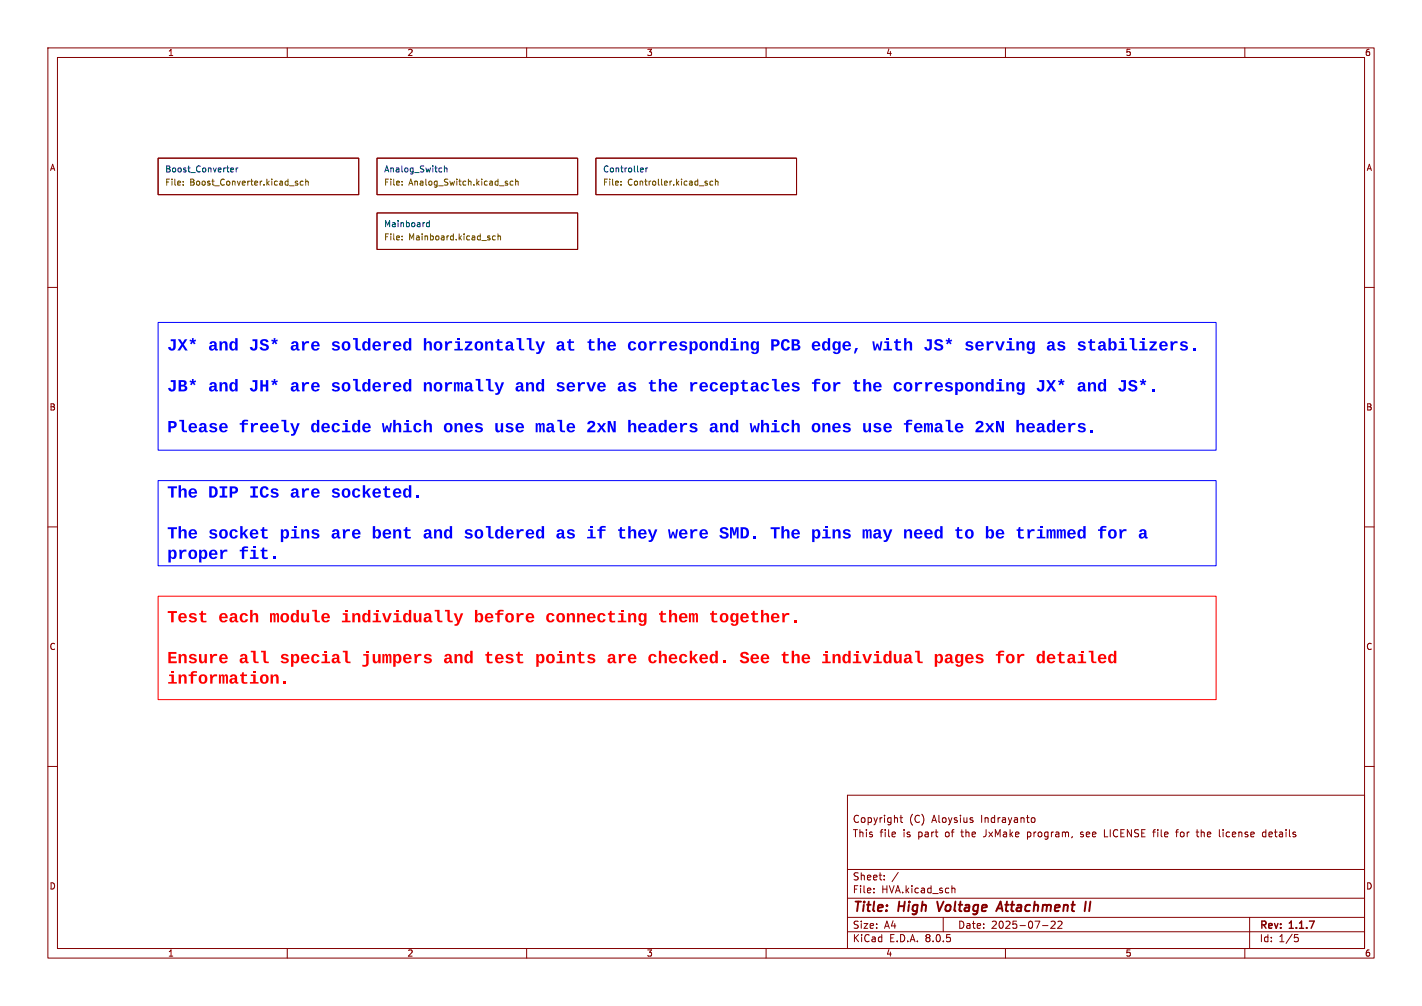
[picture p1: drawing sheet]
<svg xmlns="http://www.w3.org/2000/svg" width="297mm" height="210mm" viewBox="0 0 297 210" stroke-linecap="round" stroke-linejoin="round" font-family="sans-serif">
<g fill="none" stroke="#840000" stroke-width=".21">
<path d="M10 10h277v190h-277zM12 12h273v186h-273zM60 10v2M110 10v2M160 10v2M210 10v2M260 10v2M33 33h41.9v7.6h-41.9zM78.7 33h41.9v7.6h-41.9zM124.5 33h41.9v7.6h-41.9zM10 60h2M78.7 44.5h41.9v7.6h-41.9z"/>
<path d="M285 60h2M10 110h2M285 110h2M10 160h2M285 160h2M177 166h108v32h-108zM188 170.7h.5M188.2 170.2v1.3l.3 .2M203 171.2l.2 .2-.2 .3M203 170.7l.2 .1M214.6 173.7v1.5M214.6 174.6l.1 .1"/>
<path d="M214.7 173.7l-.1 .1M215.5 170.8l.4-.1 .3 .3-.2 .6h-.5M225.7 174.6l.4 .1M225.9 173.7l-.2 .2 .2 .3M230.7 173.2v1.5h.7M240.7 173.7h.6M241.3 173.2l-.3 .1M245.5 173.7h.6M246.1 173.2l-.4 .2v1.3M249.8 173.7h.6M250.1 174.6l.3 .1M255.5 173.2v.1"/>
<path d="M255.5 173.7v1M264.4 173.8l-.4-.1-.3 .3 .1 .6h.6M264.4 173.2v1.5M60 198v2M110 198v2M160 198v2M177 194.5h108M177 191.5h108M177 187.5h108M177 181.5h108M182.5 186.3v.1M182.5 185.5v.1"/>
<path d="M184.7 183.6v.1M184.7 182.8v.1M187.6 182.1l-1.3 2M197 191.5v3M198.8 185.5l.2-.1 .4 .1 .1 .9M210 198v2M217.7 193.2h1.2M219.5 192.4l.6-.1 .3 .4-.9 1.1h.9M221 192.4l.5-.1 .3 .4-.9 1.1h.9M260 198v2M261 191.5v6.5M270.4 195.1h.7"/>
<path d="M270.5 195.7h.4l.3 .3-.2 .5-.5 .1"/>
</g>
<path d="M195.7 188.2l.5 2M208.1 190.2l.9-2 .4 2M208.3 189.6h1M226.8 188.2l-.3 2M227.7 188.2l-.2 2" fill="none" stroke="#840000" stroke-width=".4"/>
<path d="M48.2 35.1h.4l.2 .3-.6 .1M48.2 35.8h.5M49.3 35.1v.8M49.7 35.1l-.4 .2M92.8 34.6v1.3M92.8 35.2l.5-.1 .1 .8M133.9 35.1h.4l.1 .3-.6 .1M134.3 35.8l-.4 .1M134.9 35.1v.8M135.3 35.1l-.4 .2M89.7 46.1v1.2M89.7 46.5h-.4l-.2 .2 .1 .6h.5" fill="none" stroke="#006464" stroke-width=".21"/>
<g fill="none" stroke="#725600" stroke-width=".21">
<path d="M38.3 38.5v.2M38.3 37.9v.1M61.7 38.2l.5 .1v.2l-.2 .2-.3-.1M61.7 37.9h.5M63.3 37.9l-.4-.1-.2 .3 .1 .5h.5M63.8 37.9h.5l.1 .8M63.8 37.4v1.3M84 38.5v.2M84 37.9v.1M105.9 38.2l.2 .2-.2 .3M105.9 37.8l.1 .1M107.1 37.9l-.3-.1-.3 .3 .2 .5h.4"/>
<path d="M107.7 37.9h.5v.8M107.7 37.4v1.3M129.7 38.5v.2M129.7 37.9v.1M147.4 38.2l.3 .1 .1 .2-.4 .2M147.4 37.8l.3 .1M148.9 37.9l-.4-.1-.2 .3 .1 .5h.5M149.4 37.9h.5l.1 .8M149.4 37.4v1.3M84 49.3v.1M84 50v.1M103.5 49.3l-.4-.1-.2 .3 .1 .5h.5"/>
<path d="M104 49.4l.5-.1v.8M104 48.8v1.3"/>
</g>
<path d="M33 124.5h221v21.6h-221z" fill="none" stroke="#f00" stroke-width=".21"/>
<g fill="#f00">
<path d="M90.8 127.3h1v2.1l.6 .2v.3h-.6a.56 .56 0 0 1-.5-.6v-1.6h-.5z"/>
<path d="M92.9 127.3h1v2.1l.6 .2v.3h-.6a.56 .56 0 0 1-.5-.6v-1.6h-.5z"/>
<path d="M94.7 128h.6l.5 1.5 .4-1.5h.6l-1.1 2.5-.3 .1h-.5v-.3a.45 .45 0 0 0 .6-.4z"/>
<path d="M110.1 128.2a.92 .92 0 0 1 1-.1 .92 .92 0 0 1 .5 1h-1.3a.43 .43 0 0 0 .3 .5 .43 .43 0 0 0 .5-.2h.5a.94 .94 0 0 1-1.2 .5 .94 .94 0 0 1-.6-1.1h1.3a.41 .41 0 0 0-.4-.5 .41 .41 0 0 0-.4 .5h-.5z"/>
<path d="M133.6 128.1a.62 .62 0 0 1 .9 .2l.1-.3h.4v1.8a.86 .86 0 0 1-.7 .9 .86 .86 0 0 1-.9-.5l.5-.1a.38 .38 0 0 0 .5 .2 .38 .38 0 0 0 .1-.5v-.2a.69 .69 0 0 1-.9 .2 .69 .69 0 0 1-.3-.9h.5a.42 .42 0 0 0 .4 .7 .42 .42 0 0 0 .3-.7 .42 .42 0 0 0-.3-.6 .42 .42 0 0 0-.4 .6h-.5z"/>
<path d="M163.3 128h.5l.1 .4 .3-.4h.7v.4a.68 .68 0 0 0-1 .7v.8h-.5z"/>
<path d="M165.9 129.4h.5v.5h-.5z"/>
<path d="M54.5 135.9h1v2.1l.6 .1v.3h-.6a.56 .56 0 0 1-.5-.6v-1.6h-.5z"/>
<path d="M71.6 135.9h1v2.1l.6 .1v.3h-.6a.56 .56 0 0 1-.5-.6v-1.6h-.5z"/>
<path d="M108.2 136.1h.3v.4h.7v.4h-.7v.9a.47 .47 0 0 0 .8 .3v.3l-.5 .1a.59 .59 0 0 1-.7-.6v-1h-.3v-.4h.3z"/>
<path d="M122.8 136.7l.5-.2h.5l.4 .2 .1 .3-.4 .1-.3-.3a.27 .27 0 0 0-.3 0 .27 .27 0 0 0-.1 .4h.1a.71 .71 0 0 1 .8 .3 .71 .71 0 0 1 0 .8l-.6 .2a.77 .77 0 0 1-.9-.5l.5-.1 .2 .2a.32 .32 0 0 0 .4 .1 .32 .32 0 0 0 .1-.4l-.8-.3a.52 .52 0 0 1-.2-.8z"/>
<path d="M151 137.9h.5v.5h-.5z"/>
<path d="M189 136.7l.6-.2a.64 .64 0 0 1 .8 .7v.8l.2 .2v.2a.41 .41 0 0 1-.7-.3 .6 .6 0 0 1-.6 .4 .6 .6 0 0 1-.5-.6h.5a.34 .34 0 0 0 .4 .1 .34 .34 0 0 0 .2-.4h-.5l-.1 .3h-.5a.6 .6 0 0 1 .7-.6h.4a.29 .29 0 0 0-.1-.5 .29 .29 0 0 0-.4 .3h-.5z"/>
<path d="M191.1 135.9h1v2.1l.6 .1v.3h-.6a.56 .56 0 0 1-.5-.6v-1.6h-.5z"/>
<path d="M212.4 136.5h.5l.1 .4 .3-.4h.6v.4a.68 .68 0 0 0-.9 .8v.7h-.5z"/>
<path d="M229.6 136.7a.92 .92 0 0 1 1.1-.1 .92 .92 0 0 1 .4 1h-1.3a.43 .43 0 0 0 .3 .5 .43 .43 0 0 0 .5-.2l.5 .1a.94 .94 0 0 1-1.2 .4 .94 .94 0 0 1-.6-1.1h1.3a.41 .41 0 0 0-.4-.5 .41 .41 0 0 0-.4 .5h-.5z"/>
<path d="M231.7 136.7a.61 .61 0 0 1 1 .1v-.9h.4l.1 2.5h-.5v-.3a.7 .7 0 0 1-1 .3 .7 .7 0 0 1-.3-.9h.5a.43 .43 0 0 0 .4 .6 .43 .43 0 0 0 .4-.6 .39 .39 0 0 0-.2-.6 .39 .39 0 0 0-.5 .2l-.1 .4h-.5z"/>
<path d="M56.5 140.8h.5v.4a.62 .62 0 0 1 .7-.4 .62 .62 0 0 1 .5 .7v1.2h-.5v-1.1a.38 .38 0 0 0-.4-.5 .38 .38 0 0 0-.3 .6v1h-.5z"/>
<path d="M59.2 142.2h.5v.5h-.5z"/>
</g>
<path d="M33 100.3h221v17.8h-221z" fill="none" stroke="#00f" stroke-width=".21"/>
<g fill="#00f">
<path d="M87 103.4h.5v.5h-.5z"/>
<path d="M54.9 110h.3v.5h.7v.3h-.7v1a.47 .47 0 0 0 .7 .3v.3h-.4a.59 .59 0 0 1-.8-.6v-1h-.3v-.3h.3z"/>
<path d="M112.2 110.6a.61 .61 0 0 1 1 .2l-.1-1h.5l.1 2.6h-.5v-.3a.7 .7 0 0 1-1 .2 .7 .7 0 0 1-.3-.8h.5a.43 .43 0 0 0 .4 .6 .43 .43 0 0 0 .4-.7 .39 .39 0 0 0-.2-.5 .39 .39 0 0 0-.5 .2l-.1 .4h-.5z"/>
<path d="M124.8 110.5h.4a.86 .86 0 0 1 1.3-.7v.4l-.1-.1a.44 .44 0 0 0-.7 .4h.8v.3h-.8v1.6h-.5v-1.6h-.4z"/>
<path d="M135.3 110.5h.5l.5 1.5 .5-1.5h.5l-1 2.5-.3 .1h-.5v-.3a.45 .45 0 0 0 .6-.4z"/>
<path d="M233.7 110.5h.5l.1 .4 .3-.4h.7v.4a.68 .68 0 0 0-1 .7v.8h-.5z"/>
<path d="M45.9 114.8h.5l.1 .4 .3-.4h.7v.4a.68 .68 0 0 0-1 .7v.8h-.5z"/>
<path d="M54.9 114.3h.3v.5h.7v.3h-.7v1a.47 .47 0 0 0 .7 .2v.4h-.4a.59 .59 0 0 1-.8-.6v-1h-.3v-.3h.3z"/>
<path d="M57.1 116.2h.5v.5h-.5z"/>
</g>
<path d="M33 67.3h221v26.7h-221z" fill="none" stroke="#00f" stroke-width=".21"/>
<g fill="#00f">
<path d="M84.4 71.4a.61 .61 0 0 1 1 .2v-1h.5v2.6h-.5v-.3a.7 .7 0 0 1-.9 .2 .7 .7 0 0 1-.3-.9h.5a.43 .43 0 0 0 .4 .7 .43 .43 0 0 0 .3-.7 .39 .39 0 0 0-.1-.6 .39 .39 0 0 0-.6 .2v.4h-.5z"/>
<path d="M107.9 70.6h1v2.1l.6 .1v.4h-.6a.56 .56 0 0 1-.5-.7v-1.6h-.5z"/>
<path d="M110 70.6h1v2.1l.6 .1v.4h-.6a.56 .56 0 0 1-.5-.7v-1.6h-.5z"/>
<path d="M111.8 71.3h.5l.5 1.5 .5-1.5h.5l-1 2.4-.3 .2h-.5v-.4a.45 .45 0 0 0 .6-.4z"/>
<path d="M157.1 71.4a.62 .62 0 0 1 .9 .2v-.3h.5v1.8a.86 .86 0 0 1-.7 .8 .86 .86 0 0 1-.9-.5h.5a.38 .38 0 0 0 .5 .1 .38 .38 0 0 0 .1-.5v-.2a.69 .69 0 0 1-.9 .3 .69 .69 0 0 1-.3-.9h.5a.42 .42 0 0 0 .4 .6 .42 .42 0 0 0 .3-.6 .42 .42 0 0 0-.4-.6 .42 .42 0 0 0-.3 .6h-.5z"/>
<path d="M188.8 70.6h.5v1a.62 .62 0 0 1 .8-.4 .62 .62 0 0 1 .4 .8v1.2h-.5v-1.1a.37 .37 0 0 0-.4-.5 .37 .37 0 0 0-.3 .5v1.1h-.5z"/>
<path d="M214.7 71.4a.62 .62 0 0 1 .9 .2l.1-.3h.4v1.8a.86 .86 0 0 1-.7 .8 .86 .86 0 0 1-.9-.5h.5a.38 .38 0 0 0 .5 .1 .38 .38 0 0 0 .1-.5v-.2a.69 .69 0 0 1-.9 .3 .69 .69 0 0 1-.3-.9h.5a.42 .42 0 0 0 .4 .6 .42 .42 0 0 0 .3-.6 .42 .42 0 0 0-.3-.6 .42 .42 0 0 0-.4 .6h-.5z"/>
<path d="M244.4 71.3h.5l.1 .4 .3-.4 .7-.1v.5a.68 .68 0 0 0-1 .7v.8h-.5z"/>
<path d="M246.6 71.4l.5-.2h.5l.3 .2 .2 .3-.5 .1-.2-.2a.27 .27 0 0 0-.3-.1 .27 .27 0 0 0-.1 .4h.1a.71 .71 0 0 1 .8 .3 .71 .71 0 0 1 0 .8l-.6 .2a.77 .77 0 0 1-.9-.5l.4-.1 .3 .3a.32 .32 0 0 0 .4 0 .32 .32 0 0 0 .1-.4l-.8-.2a.52 .52 0 0 1-.2-.9z"/>
<path d="M249.2 72.6h.5v.6h-.5z"/>
<path d="M84.4 79.9a.61 .61 0 0 1 1 .2v-1h.5v2.6h-.5v-.3a.7 .7 0 0 1-.9 .2 .7 .7 0 0 1-.3-.9h.5a.43 .43 0 0 0 .4 .7 .43 .43 0 0 0 .3-.7 .39 .39 0 0 0-.1-.5 .39 .39 0 0 0-.6 .2v.3h-.5z"/>
<path d="M103.3 79.8h.5l.5 1.5 .5-1.5h.5l-1 2.4-.3 .2h-.5v-.3a.45 .45 0 0 0 .6-.4z"/>
<path d="M125 80a.92 .92 0 0 1 1.1-.1 .92 .92 0 0 1 .4 1h-1.3a.43 .43 0 0 0 .3 .5 .43 .43 0 0 0 .5-.2h.5a.94 .94 0 0 1-1.2 .5 .94 .94 0 0 1-.6-1.2h1.4a.41 .41 0 0 0-.4-.4 .41 .41 0 0 0-.5 .4h-.5z"/>
<path d="M163.4 80a.92 .92 0 0 1 1.1-.1 .92 .92 0 0 1 .4 1h-1.2a.43 .43 0 0 0 .2 .5 .43 .43 0 0 0 .6-.2h.4a.94 .94 0 0 1-1.2 .5 .94 .94 0 0 1-.5-1.2h1.3a.41 .41 0 0 0-.4-.4 .41 .41 0 0 0-.4 .4h-.5z"/>
<path d="M165.5 80l.5-.2h.5l.3 .2 .2 .3h-.4l-.3-.2a.27 .27 0 0 0-.3 0 .27 .27 0 0 0-.1 .3l.1 .1a.71 .71 0 0 1 .8 .2 .71 .71 0 0 1 0 .9l-.6 .1a.77 .77 0 0 1-.9-.5h.4l.3 .2a.32 .32 0 0 0 .4 0 .32 .32 0 0 0 .1-.4l-.8-.2a.52 .52 0 0 1-.2-.8z"/>
<path d="M174 79.8h.5v.4l.4-.4h.6v.4a.68 .68 0 0 0-.9 .7v.8h-.5z"/>
<path d="M212.5 79.9a.62 .62 0 0 1 1 .2v-.3h.5v1.8a.86 .86 0 0 1-.7 .8 .86 .86 0 0 1-1-.4l.5-.1a.38 .38 0 0 0 .6 .2 .38 .38 0 0 0 .1-.6v-.1a.69 .69 0 0 1-.9 .2 .69 .69 0 0 1-.3-.9h.5a.42 .42 0 0 0 .4 .7 .42 .42 0 0 0 .3-.7 .42 .42 0 0 0-.4-.6 .42 .42 0 0 0-.3 .6h-.5z"/>
<path d="M240.6 81.2h.5v.5h-.5z"/>
<path d="M46 88.5a.92 .92 0 0 1 1.1-.1 .92 .92 0 0 1 .5 1h-1.3a.43 .43 0 0 0 .2 .5 .43 .43 0 0 0 .6-.2l.4 .1a.94 .94 0 0 1-1.1 .4 .94 .94 0 0 1-.6-1.1h1.3a.41 .41 0 0 0-.4-.5 .41 .41 0 0 0-.4 .5h-.5z"/>
<path d="M60.6 88.3h.5l.5 1.5 .5-1.5h.5l-1 2.5-.3 .2h-.5v-.4a.45 .45 0 0 0 .6-.4z"/>
<path d="M75.9 88.5a.92 .92 0 0 1 1.1-.1 .92 .92 0 0 1 .4 1h-1.2a.43 .43 0 0 0 .2 .5 .43 .43 0 0 0 .6-.2l.4 .1a.94 .94 0 0 1-1.2 .4 .94 .94 0 0 1-.5-1.1h1.3a.41 .41 0 0 0-.4-.5 .41 .41 0 0 0-.4 .5h-.5z"/>
<path d="M144.2 88.5l.4-.2h.5l.4 .2 .1 .3h-.4l-.2-.2a.27 .27 0 0 0-.4 0 .27 .27 0 0 0 0 .3l.1 .1a.71 .71 0 0 1 .8 .3 .71 .71 0 0 1 0 .8l-.7 .2a.77 .77 0 0 1-.8-.5l.4-.1 .3 .2a.32 .32 0 0 0 .4 .1 .32 .32 0 0 0 .1-.4l-.9-.3a.52 .52 0 0 1-.1-.8z"/>
<path d="M199.7 88.5a.92 .92 0 0 1 1.1-.1 .92 .92 0 0 1 .4 1h-1.3a.43 .43 0 0 0 .3 .5 .43 .43 0 0 0 .5-.2l.5 .1a.94 .94 0 0 1-1.2 .4 .94 .94 0 0 1-.6-1.1h1.3a.41 .41 0 0 0-.4-.5 .41 .41 0 0 0-.4 .5h-.5z"/>
<path d="M227.8 89.7h.5v.5h-.5z"/>
</g>
<g font-size="3.5" fill="#00f">
<text x="34.9" y="74.1">JX*</text>
<text x="43.5" y="74.1">and JS*</text>
<text x="60.5" y="74.1">are</text>
<text x="69.1" y="74.1">soldered</text>
<text x="88.3" y="74.1">horizontally</text>
<text x="116" y="74.1">at</text>
<text x="122.4" y="74.1">the</text>
<text x="131" y="74.1">corresponding</text>
<text x="160.8" y="74.1">PCB edge,</text>
<text x="182.2" y="74.1">with</text>
<text x="192.8" y="74.1">JS*</text>
<text x="201.4" y="74.1">serving</text>
<text x="218.5" y="74.1">as stabilizers.</text>
<text x="34.9" y="82.7">JB*</text>
<text x="43.5" y="82.7">and JH*</text>
<text x="60.5" y="82.7">are</text>
<text x="69.1" y="82.7">soldered</text>
<text x="88.3" y="82.7">normally</text>
<text x="107.5" y="82.7">and serve</text>
<text x="128.8" y="82.7">as the</text>
<text x="143.8" y="82.7">receptacles</text>
<text x="169.4" y="82.7">for</text>
<text x="177.9" y="82.7">the</text>
<text x="186.4" y="82.7">corresponding</text>
<text x="216.3" y="82.7">JX*</text>
<text x="224.9" y="82.7">and JS*.</text>
<text x="34.9" y="91.2">Please</text>
<text x="49.9" y="91.2">freely</text>
<text x="64.8" y="91.2">decide</text>
<text x="79.7" y="91.2">which</text>
<text x="92.5" y="91.2">ones use male</text>
<text x="122.4" y="91.2">2xN headers</text>
<text x="148" y="91.2">and which</text>
<text x="169.4" y="91.2">ones use female</text>
<text x="203.5" y="91.2">2xN headers.</text>
<text x="34.9" y="104.8">The DIP</text>
<text x="52" y="104.8">ICs</text>
<text x="60.5" y="104.8">are</text>
<text x="69.1" y="104.8">socketed.</text>
<text x="34.9" y="113.4">The socket</text>
<text x="58.4" y="113.4">pins</text>
<text x="69.1" y="113.4">are</text>
<text x="77.6" y="113.4">bent</text>
<text x="88.3" y="113.4">and soldered</text>
<text x="116" y="113.4">as if</text>
<text x="128.8" y="113.4">they</text>
<text x="139.5" y="113.4">were</text>
<text x="150.2" y="113.4">SMD. The pins</text>
<text x="180" y="113.4">may need to</text>
<text x="205.7" y="113.4">be trimmed</text>
<text x="229.1" y="113.4">for</text>
<text x="237.7" y="113.4">a</text>
<text x="34.9" y="117.6">proper</text>
<text x="49.9" y="117.6">fit.</text>
</g>
<g font-size="3.5" fill="#f00">
<text x="34.9" y="130.9">Test</text>
<text x="45.6" y="130.9">each</text>
<text x="56.3" y="130.9">module individually</text>
<text x="98.9" y="130.9">before</text>
<text x="113.9" y="130.9">connecting</text>
<text x="137.4" y="130.9">them together.</text>
<text x="34.9" y="139.4">Ensure</text>
<text x="34.9" y="143.7">information.</text>
<text x="49.9" y="139.4">all</text>
<text x="58.4" y="139.4">special</text>
<text x="75.5" y="139.4">jumpers</text>
<text x="92.5" y="139.4">and test</text>
<text x="111.8" y="139.4">points</text>
<text x="126.7" y="139.4">are</text>
<text x="135.2" y="139.4">checked.</text>
<text x="154.4" y="139.4">See the</text>
<text x="171.5" y="139.4">individual</text>
<text x="195" y="139.4">pages</text>
<text x="207.8" y="139.4">for</text>
<text x="216.3" y="139.4">detailed</text>
</g>
<g font-size="2.8" fill="#840000">
<text x="178" y="190.9">Title:</text>
<text x="187.7" y="190.9">High</text>
<text x="196.6" y="190.9">Voltage</text>
<text x="210" y="190.9">Attachment</text>
</g>
<g font-size="2.1" fill="#840000">
<text x="178" y="172">Copyright</text>
<text x="189.9" y="172">(C)</text>
<text x="194.7" y="172">Aloysius</text>
<text x="205" y="172">Indrayanto</text>
<text x="178" y="175">This</text>
<text x="183.7" y="175">file</text>
<text x="188.7" y="175">is</text>
<text x="191.9" y="175">part</text>
<text x="197.7" y="175">of</text>
<text x="201.2" y="175">the</text>
<text x="206" y="175">JxMake</text>
<text x="215.2" y="175">program,</text>
<text x="226.5" y="175">see</text>
<text x="231.6" y="175">LICENSE</text>
<text x="242.1" y="175">file</text>
<text x="247" y="175">for</text>
<text x="251.5" y="175">the</text>
<text x="256.3" y="175">license</text>
<text x="265.5" y="175">details</text>
<text x="178" y="184">Sheet:</text>
<text x="178" y="186.7">File:</text>
<text x="184.1" y="186.7">HVA.kicad_sch</text>
<text x="178" y="196.9">KiCad</text>
<text x="178" y="194.1">Size:</text>
<text x="184.7" y="194.1">A4</text>
<text x="185.7" y="196.9">E.D.A.</text>
<text x="193.3" y="196.9">8.0.5</text>
<text x="200" y="194.1">Date:</text>
<text x="207" y="194.1">2025-07-22</text>
<text x="263" y="194.3">Rev:</text>
<text x="263" y="196.9">Id:</text>
<text x="267.1" y="196.9">1/5</text>
<text x="269.4" y="194.3">1.1.7</text>
</g>
<g font-size="1.8" fill="#840000">
<text x="35" y="11.9">1</text>
<text x="85" y="11.9">2</text>
<text x="135" y="11.9">3</text>
<text x="185" y="11.9">4</text>
<text x="235" y="11.9">5</text>
<text x="285" y="11.9">6</text>
<text x="10.3" y="35.9">A</text>
<text x="285.3" y="35.9">A</text>
<text x="10.3" y="85.9">B</text>
<text x="285.3" y="85.9">B</text>
<text x="10.3" y="135.9">C</text>
<text x="285.3" y="135.9">C</text>
<text x="10.3" y="185.9">D</text>
<text x="285.3" y="185.9">D</text>
<text x="35" y="199.9">1</text>
<text x="85" y="199.9">2</text>
<text x="135" y="199.9">3</text>
<text x="185" y="199.9">4</text>
<text x="235" y="199.9">5</text>
<text x="285" y="199.9">6</text>
</g>
<g font-size="1.8" fill="#006464">
<text x="34.4" y="36.1">Boost_Converter</text>
<text x="80.1" y="36.1">Analog_Switch</text>
<text x="125.9" y="36.1">Controller</text>
<text x="80.1" y="47.5">Mainboard</text>
</g>
<g font-size="1.8" fill="#725600">
<text x="34.4" y="39.1">File:</text>
<text x="39.6" y="39.1">Boost_Converter.kicad_sch</text>
<text x="80.1" y="39.1">File:</text>
<text x="85.4" y="39.1">Analog_Switch.kicad_sch</text>
<text x="125.9" y="39.1">File:</text>
<text x="131.1" y="39.1">Controller.kicad_sch</text>
<text x="80.1" y="50.5">File:</text>
<text x="85.4" y="50.5">Mainboard.kicad_sch</text>
</g>
</svg>
